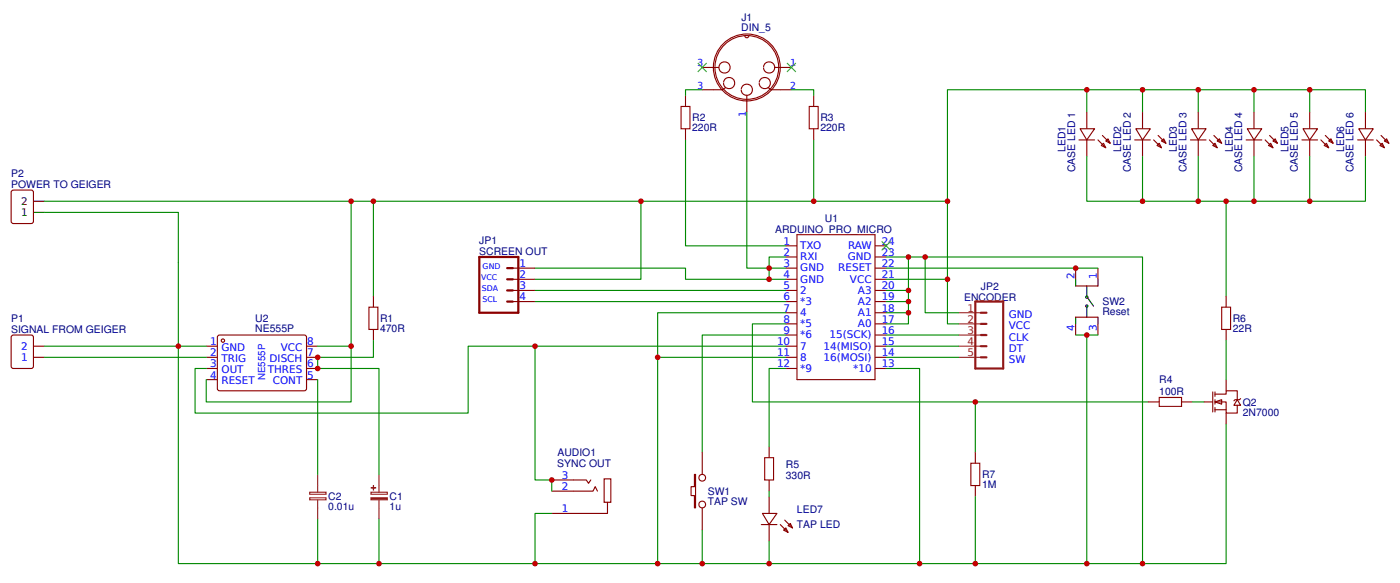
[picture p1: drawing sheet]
<svg xmlns="http://www.w3.org/2000/svg" width="332mm" height="138mm" viewBox="0 0 332 138" stroke-linecap="round" stroke-linejoin="round" font-family="sans-serif">
<g fill="none" stroke="#800" stroke-width=".26">
<path d="M186.5 58.3h2.7M189.2 55.7h18.5v34.4h-18.5zM207.7 58.3h2.6M186.5 68.9h2.7M186.5 71.6h2.7M186.5 74.2h2.7M186.5 76.9h2.7M186.5 79.5h2.7M186.5 66.3h2.7M186.5 61h2.7M186.5 63.6h2.7M207.7 68.9h2.6"/>
<path d="M207.7 71.6h2.6M207.7 74.2h2.6M207.7 76.9h2.6M207.7 79.5h2.6M207.7 66.3h2.6M207.7 61h2.6M207.7 63.6h2.6M186.5 82.2h2.7M186.5 84.8h2.7M186.5 87.4h2.7M207.7 82.2h2.6M207.7 84.8h2.6"/>
<path d="M207.7 87.4h2.6"/>
</g>
<circle cx="177.3" cy="16" r="7.9" fill="#fff" stroke="#800" stroke-width=".26"/>
<path d="M169.7 15.8a7.6 7.6 0 0 1 11.1-6.5 7.6 7.6 0 0 1 .8 12.9 7.6 7.6 0 0 1-11.8-5.1l-.1-1.1M170.7 15.9a1.32 1.32 0 0 1 2-1 1.32 1.32 0 0 1-.1 2.3 1.32 1.32 0 0 1-1.9-1.2h-4M171.7 19.6a1.32 1.32 0 0 1 2.1-1 1.32 1.32 0 0 1-.1 2.3 1.32 1.32 0 0 1-2-1.2M176.8 8.5l.1 .3 .5 .2 .3-.5M180.2 19.6a1.32 1.32 0 0 1 2.1-1 1.32 1.32 0 0 1-.1 2.3 1.32 1.32 0 0 1-2-1.2M181.2 15.9a1.32 1.32 0 0 1 2.1-1 1.32 1.32 0 0 1-.1 2.3 1.32 1.32 0 0 1-2-1.2M183.9 16h4M172.2 20.8l-.7 .5h-4.8M176 21.2a1.32 1.32 0 0 1 2-1 1.32 1.32 0 0 1-.1 2.3 1.32 1.32 0 0 1-2-1.2M177.3 22.6v4M182.3 20.8l.8 .5h4.8M51.9 79.6h20.6l.3 .4-.1 12.5-.5 .2h-20.3l-.3-.5v-12.2z" fill="none" stroke="#800" stroke-width=".26"/>
<circle cx="52.9" cy="80.8" r=".4" fill="#fff" stroke="#800" stroke-width=".26"/>
<g fill="none" stroke="#800" stroke-width=".26">
<path d="M162.7 22.6v2.7M162.7 30.6v2.6M193.1 22.6v2.7M193.1 30.6v2.6M256.1 33.2h3.7M256.4 30.6h3.4l-1.8 2.6zM258 26.6v4M258 33.2v4M260.6 33.2l1.9 1.9M261.4 34.5l.5-.5 .6 1.1zM261.7 32.1l1.8 1.9M262.5 33.5l.5-.6 .5 1.1z"/>
<path d="M269.3 33.2h3.7M269.6 30.6h3.4l-1.8 2.6zM271.2 26.6v4M271.2 33.2v4M273.8 33.2l1.9 1.9M274.6 34.5l.6-.5 .5 1.1zM274.9 32.1l1.9 1.9M275.7 33.5l.5-.6 .6 1.1zM282.6 33.2h3.7M282.8 30.6h3.5l-1.9 2.6zM284.4 26.6v4M284.4 33.2v4"/>
<path d="M287.1 33.2l1.8 1.9M287.9 34.5l.5-.5 .5 1.1zM288.1 32.1l1.9 1.9M288.9 33.5l.6-.6 .5 1.1zM295.8 33.2h3.7M296.1 30.6h3.4l-1.8 2.6zM297.7 26.6v4M297.7 33.2v4M300.3 33.2l1.9 1.9M301.1 34.5l.5-.5 .6 1.1zM301.4 32.1l1.8 1.9M302.2 33.5l.5-.6 .5 1.1z"/>
<path d="M309 33.2h3.7M309.3 30.6h3.4l-1.8 2.6zM310.9 26.6v4M310.9 33.2v4M313.5 33.2l1.9 1.9M314.3 34.5l.6-.5 .5 1.1zM314.6 32.1l1.8 1.9M315.4 33.5l.5-.6 .5 1.1zM322.3 33.2h3.7M322.5 30.6h3.5l-1.9 2.6zM324.1 26.6v4M324.1 33.2v4"/>
<path d="M326.8 33.2l1.8 1.9M327.6 34.5l.5-.5 .5 1.1zM327.8 32.1l1.9 1.9M328.6 33.5l.5-.6 .6 1.1zM2.7 45.4l.5-.3h4.2l.5 .3v7.1l-.2 .5h-4.5l-.5-.2zM2.7 79.8l.5-.3h4.2l.5 .3v7.1l-.2 .5h-4.5l-.5-.2zM87.6 72.9h2.1v5.3h-2.1zM88.6 70.2v2.7M88.6 78.2v2.6M121.7 63.6h5.3M121.7 66.3h5.3M121.7 68.9h5.3"/>
<path d="M121.7 71.6h5.3M255.3 67.9h5.3M255.3 75.3h5.3M255.3 63.6v2.7M255.3 76.9v2.6M260.6 63.6v2.7M260.6 76.9v2.6M291 70.2v2.7M291 78.2v2.6M7.9 82.2h2.7M7.9 84.8h2.7M48.9 82.2h2.7"/>
<path d="M48.9 84.8h2.7M48.9 87.4h2.7M48.9 90.1h2.7M72.8 82.2h2.6M72.8 84.8h2.6M72.8 87.4h2.6M72.8 90.1h2.6M131 116.5h9.8l.5-1 .5 1M131 113.9h8.2l.5 .8 .5-.8M143.4 113.6h1.6v5.6h-1.6zM144.2 119.2v2.6h-13.2M164.8 112.6h.3v7.9h-.3v-2.9h-.8v-2.1h.8z"/>
<path d="M166.7 107.3v5.3M182.6 106v2.6M182.6 113.9v2.6M182.6 117.9v3.9M166.7 120.5v5.3M180.7 124.5h3.7M181 121.8h3.4l-1.8 2.7zM182.6 124.5v4M185.2 124.5l1.9 1.8M186 125.8l.5-.5 .6 1zM186.3 123.4l1.8 1.9M187.1 124.8l.5-.6 .5 1.1z"/>
<circle cx="166.7" cy="113.4" r=".8"/>
<circle cx="166.7" cy="119.7" r=".8"/>
</g>
<g fill="none" stroke="#080" stroke-width=".26">
<path d="M162.7 33.2v25.1h23.8M166.7 21.3h-4v1.3M187.9 21.3h5.2v1.3M193.1 33.2v14.6M258 37.2v10.6h66.1v-10.6M271.2 37.2v10.6M284.4 37.2v10.6M297.7 26.6v-5.3h-72.8v26.5M297.7 37.2v10.6M310.9 37.2v10.6M10.6 50.4h31.7v83.3h228.9v-72.7h-60.9M10.6 47.8h72.7"/>
<path d="M152.1 47.8v18.5h-25.1M127 68.9h59.5M127 71.6h59.5M186.5 79.5h-19.8v27.8M186.5 76.9h-7.9v18.5h93.9M186.5 63.6h-3.9v2.7h3.9M186.5 61h-3.9v2.6M186.5 74.2h-30.4v59.5M210.3 66.3h14.6v-18.5h-141.6v34.4M210.3 74.2h5.3v2.7h-5.3M210.3 71.6h5.3v2.6M210.3 68.9h5.3v2.7"/>
<path d="M210.3 79.5h17.2M215.6 61v7.9M219.6 61v13.2h7.9M224.9 66.3v10.6h2.6M10.6 84.8h38.3M10.6 82.2h31.7M75.4 82.2h7.9v13.2h-34.4v-5.3M88.6 80.8v4h-13.2v2.6h14.6v25.2M127 82.2v31.7h4v2.6M210.3 87.4h8v46.3M210.3 84.8h17.2M210.3 82.2h17.2"/>
<path d="M291 100.7v33h-19.8M131 121.8h-4v11.9"/>
</g>
<path d="M113.8 61h9.2v13.2h-9.2zM120.4 68.9h1.3M120.4 66.3h1.3M120.4 63.6h1.3M120.4 71.6h1.3" fill="none" stroke="#800" stroke-width=".53"/>
<g fill="none" stroke="#000" stroke-width=".26">
<path d="M7.9 50.4h2.7M7.9 47.8h2.7M255.3 66.3v1.6M255.3 75.3v1.6M258 67.9v2.3M258 72.9v2.4M258.2 70.8l1.4 1.8M260.6 66.3v1.6M260.6 75.3v1.6"/>
<circle cx="258" cy="70.5" r=".26"/>
<circle cx="258" cy="72.6" r=".26"/>
</g>
<path d="M227.5 74.2h5.3M227.5 76.9h5.3M227.5 79.5h5.3M227.5 82.2h5.3M227.5 84.8h5.3M73.5 118.1h3.9v.5h-3.9zM73.5 116.8h3.9v.5h-3.9zM75.4 112.6v4.2M75.4 118.7v4.5M88.1 116.8h3.8v.5h-3.8zM90 112.6v4.2M90 118.7v4.5" fill="none" stroke="#8d2323" stroke-width=".26"/>
<g fill="#8d2323" stroke="#8d2323" stroke-width=".26">
<path d="M88.1 118.1h3.8v.5h-3.8z"/>
<path d="M88.1 115.8h1.1z"/>
<path d="M88.6 115.2l.1 1.1z"/>
</g>
<path d="M161.7 25.3h2.1v5.3h-2.1zM192.1 25.3h2.1v5.3h-2.1zM290 72.9h2.1v5.3h-2.1zM181.5 108.6h2.1v5.3h-2.1z" fill="none" stroke="#a00000" stroke-width=".26"/>
<path d="M231.5 71.6h6.6v15.8h-6.6zM232.8 79.5h1.4M232.8 76.9h1.4M232.8 74.2h1.4M232.8 84.8h1.4M232.8 82.2h1.4" fill="none" stroke="#8d2323" stroke-width=".53"/>
<g fill="#000" stroke="#3c3" stroke-width=".26">
<path d="M165.6 14.9l2.1 2.2zM167.7 14.9l-2.1 2.2z"/>
<path d="M186.8 14.9l2.1 2.2zM186.8 17.1l2.1-2.2z"/>
<path d="M209.3 57.3l2.1 2.1zM209.3 59.4l2.1-2.1z"/>
</g>
<path d="M288.4 95.4l1.6-.5v1z" fill="#fefefe" stroke="#800" stroke-width=".26"/>
<g fill="none" stroke="#800" stroke-width=".26">
<path d="M272.5 95.4h2.7M280.5 95.4h2.6M285.8 95.4h2.1M287.9 93v4.8M288.4 93.5h2.6v-.8h2.7v2.2M288.4 95.4h2.6v2.6h2.7v-1.8M288.4 97.2h2.6M288.4 93v1.1M288.4 94.9v1M288.4 96.7v1.1M291 90.1v2.6M291 98v2.7"/>
<path d="M293.7 94.9l.8 1.3h-1.6zM294.5 94.6l-.3 .3h-1l-.3 .2M231.5 107.3v2.6M231.5 115.2v2.7"/>
</g>
<path d="M275.2 94.3h5.3v2.1h-5.3zM230.5 109.9h2.1v5.3h-2.1z" fill="none" stroke="#a00000" stroke-width=".26"/>
<g fill="none" stroke="#080" stroke-width=".26">
<path d="M177.3 26.6v37h5.3M258 21.3v5.3M271.2 21.3v5.3M284.4 21.3v5.3M297.7 21.3h13.2v5.3M310.9 21.3h13.2v5.3M88.6 47.8v22.4M291 47.8v22.4M127 63.6h35.7v2.7h19.9M210.3 63.6h50.3M255.3 79.5h5.3M258 79.5v54.2"/>
<path d="M42.3 82.2h6.6M75.4 90.1v22.5M156.1 84.8h30.4M186.5 87.4h-3.9v18.6M186.5 82.2h-75.4v15.8h-64.8v-10.6h2.6M231.5 95.4v11.9M283.1 95.4h2.7M291 80.8v9.3M182.6 116.5v1.4M231.5 117.9v15.8M75.4 123.2v10.5M90 123.2v10.5"/>
<path d="M166.7 125.8v7.9M182.6 128.5v5.2"/>
</g>
<g fill="#c00">
<circle cx="75.4" cy="133.7" r=".66"/>
<circle cx="88.6" cy="47.8" r=".66"/>
<circle cx="42.3" cy="82.2" r=".66"/>
<circle cx="219.6" cy="61" r=".66"/>
<circle cx="127" cy="133.7" r=".66"/>
<circle cx="271.2" cy="133.7" r=".66"/>
<circle cx="156.1" cy="133.7" r=".66"/>
<circle cx="215.6" cy="61" r=".66"/>
<circle cx="218.3" cy="133.7" r=".66"/>
<circle cx="231.5" cy="133.7" r=".66"/>
<circle cx="166.7" cy="133.7" r=".66"/>
<circle cx="182.6" cy="133.7" r=".66"/>
<circle cx="258" cy="133.7" r=".66"/>
<circle cx="83.3" cy="47.8" r=".66"/>
<circle cx="152.1" cy="47.8" r=".66"/>
<circle cx="193.1" cy="47.8" r=".66"/>
<circle cx="258" cy="79.5" r=".66"/>
<circle cx="291" cy="47.8" r=".66"/>
<circle cx="297.7" cy="21.3" r=".66"/>
<circle cx="271.2" cy="21.3" r=".66"/>
<circle cx="231.5" cy="95.4" r=".66"/>
<circle cx="215.6" cy="71.6" r=".66"/>
<circle cx="297.7" cy="47.8" r=".66"/>
<circle cx="271.2" cy="47.8" r=".66"/>
<circle cx="131" cy="113.9" r=".66"/>
<circle cx="284.4" cy="47.8" r=".66"/>
<circle cx="310.9" cy="47.8" r=".66"/>
<circle cx="215.6" cy="74.2" r=".66"/>
<circle cx="215.6" cy="68.9" r=".66"/>
<circle cx="182.6" cy="63.6" r=".66"/>
<circle cx="182.6" cy="66.3" r=".66"/>
<circle cx="156.1" cy="84.8" r=".66"/>
<circle cx="224.9" cy="47.8" r=".66"/>
<circle cx="224.9" cy="66.3" r=".66"/>
<circle cx="258" cy="21.3" r=".66"/>
<circle cx="284.4" cy="21.3" r=".66"/>
<circle cx="310.9" cy="21.3" r=".66"/>
<circle cx="255.3" cy="63.6" r=".66"/>
<circle cx="75.4" cy="87.4" r=".66"/>
<circle cx="75.4" cy="84.8" r=".66"/>
<circle cx="83.3" cy="82.2" r=".66"/>
<circle cx="127" cy="82.2" r=".66"/>
<circle cx="90" cy="133.7" r=".66"/>
</g>
<g font-size="2.5" fill="#000080">
<text x="176" y="5">J1</text>
<text x="176" y="7.3">DIN_5</text>
<text x="164.3" y="28.8">R2</text>
<text x="194.7" y="28.8">R3</text>
<text x="164.3" y="31.2">220R</text>
<text x="194.7" y="31.2">220R</text>
<text x="252.9" y="36.1" transform="rotate(-90 252.9 36.1)">LED1</text>
<text x="255.2" y="40.9" transform="rotate(-90 255.2 40.9)">CASE LED 1</text>
<text x="266.1" y="36.1" transform="rotate(-90 266.1 36.1)">LED2</text>
<text x="268.4" y="40.9" transform="rotate(-90 268.4 40.9)">CASE LED 2</text>
<text x="279.4" y="36.1" transform="rotate(-90 279.4 36.1)">LED3</text>
<text x="281.6" y="40.9" transform="rotate(-90 281.6 40.9)">CASE LED 3</text>
<text x="292.6" y="36.1" transform="rotate(-90 292.6 36.1)">LED4</text>
<text x="294.9" y="40.9" transform="rotate(-90 294.9 40.9)">CASE LED 4</text>
<text x="305.8" y="36.1" transform="rotate(-90 305.8 36.1)">LED5</text>
<text x="308.1" y="40.9" transform="rotate(-90 308.1 40.9)">CASE LED 5</text>
<text x="319.1" y="36.1" transform="rotate(-90 319.1 36.1)">LED6</text>
<text x="321.3" y="40.9" transform="rotate(-90 321.3 40.9)">CASE LED 6</text>
<text x="2.6" y="44.7">POWER TO GEIGER</text>
<text x="2.6" y="42">P2</text>
<text x="195.8" y="52.6">U1</text>
<text x="113.8" y="58">JP1</text>
<text x="184" y="55.3">ARDUINO_PRO_MICRO</text>
<text x="113.8" y="60.6">SCREEN OUT</text>
<text x="228.9" y="71.4">ENCODER</text>
<text x="232.8" y="68.8">JP2</text>
<text x="2.6" y="76.4">P1</text>
<text x="60.6" y="76.4">U2</text>
<text x="90.2" y="76.4">R1</text>
<text x="261.7" y="74.8">Reset</text>
<text x="261.7" y="72.4">SW2</text>
<text x="292.6" y="76.4">R6</text>
<text x="2.6" y="79.1">SIGNAL FROM GEIGER</text>
<text x="60.6" y="78.7">NE555P</text>
<text x="90.2" y="78.8">470R</text>
<text x="292.6" y="78.8">22R</text>
<text x="275.2" y="93.6">100R</text>
<text x="275.2" y="91">R4</text>
<text x="295" y="98.6">2N7000</text>
<text x="295" y="96.2">Q2</text>
<text x="132.3" y="110.8">SYNC OUT</text>
<text x="132.3" y="108.2">AUDIO1</text>
<text x="186.5" y="113.7">330R</text>
<text x="186.5" y="111.1">R5</text>
<text x="233.1" y="113.4">R7</text>
<text x="77.9" y="118.7">C2</text>
<text x="92.5" y="118.7">C1</text>
<text x="168" y="119.8">TAP SW</text>
<text x="168" y="117.4">SW1</text>
<text x="233.1" y="115.8">1M</text>
<text x="77.9" y="121.1">0.01u</text>
<text x="92.5" y="121.1">1u</text>
<text x="189.2" y="125.4">TAP LED</text>
<text x="189.2" y="121.7">LED7</text>
</g>
<g font-size="2.5">
<text x="5" y="51.2">1</text>
<text x="5" y="48.6">2</text>
</g>
<g font-size="2.5" fill="#00f">
<text x="186" y="58.1">1</text>
<text x="190" y="59.1">TXO</text>
<text x="201.3" y="59.1">RAW</text>
<text x="209.3" y="58.1">24</text>
<text x="123.3" y="63.4">1</text>
<text x="186" y="63.4">3</text>
<text x="186" y="60.7">2</text>
<text x="190" y="64.4">GND</text>
<text x="190" y="61.8">RXI</text>
<text x="199" y="64.4">RESET</text>
<text x="201.2" y="61.8">GND</text>
<text x="209.3" y="60.7">23</text>
<text x="209.3" y="63.4">22</text>
<text x="123.3" y="66">2</text>
<text x="123.3" y="68.7">3</text>
<text x="123.3" y="71.3">4</text>
<text x="186" y="68.7">5</text>
<text x="186" y="71.3">6</text>
<text x="186" y="66">4</text>
<text x="190" y="69.7">2</text>
<text x="190" y="67.1">GND</text>
<text x="201.8" y="67.1">VCC</text>
<text x="203.6" y="69.7">A3</text>
<text x="209.3" y="71.3">19</text>
<text x="209.3" y="68.7">20</text>
<text x="209.3" y="66">21</text>
<text x="255.1" y="66.3" transform="rotate(-90 255.1 66.3)">2</text>
<text x="260.3" y="66.3" transform="rotate(-90 260.3 66.3)">1</text>
<text x="186" y="74">7</text>
<text x="186" y="76.6">8</text>
<text x="190" y="72.4">*3</text>
<text x="190" y="75">4</text>
<text x="190" y="77.7">*5</text>
<text x="203.6" y="77.7">A0</text>
<text x="203.6" y="75">A1</text>
<text x="203.6" y="72.4">A2</text>
<text x="209.3" y="76.6">17</text>
<text x="209.3" y="74">18</text>
<text x="239.4" y="75.4">GND</text>
<text x="5" y="82.9">2</text>
<text x="49.9" y="81.9">1</text>
<text x="52.6" y="83.2">GND</text>
<text x="66.6" y="83.2">VCC</text>
<text x="72.9" y="81.9">8</text>
<text x="184.4" y="81.9">10</text>
<text x="186" y="79.2">9</text>
<text x="190" y="80.3">*6</text>
<text x="190" y="82.9">7</text>
<text x="195.5" y="82.9">14(MISO)</text>
<text x="196.9" y="80.3">15(SCK)</text>
<text x="209.3" y="81.9">15</text>
<text x="209.3" y="79.2">16</text>
<text x="239.4" y="78.2">VCC</text>
<text x="239.4" y="80.8">CLK</text>
<text x="239.4" y="83.5">DT</text>
<text x="255.1" y="78.4" transform="rotate(-90 255.1 78.4)">4</text>
<text x="260.3" y="78.4" transform="rotate(-90 260.3 78.4)">3</text>
<text x="5" y="85.6">1</text>
<text x="49.9" y="84.5">2</text>
<text x="49.9" y="87.2">3</text>
<text x="49.9" y="89.8">4</text>
<text x="52.6" y="85.9">TRIG</text>
<text x="52.6" y="88.5">OUT</text>
<text x="63.6" y="88.5">THRES</text>
<text x="64" y="85.9">DISCH</text>
<text x="72.9" y="89.8">5</text>
<text x="72.9" y="87.2">6</text>
<text x="72.9" y="84.5">7</text>
<text x="184.4" y="84.5">11</text>
<text x="184.4" y="87.2">12</text>
<text x="190" y="85.6">8</text>
<text x="190" y="88.2">*9</text>
<text x="195.5" y="85.6">16(MOSI)</text>
<text x="202.5" y="88.2">*10</text>
<text x="209.3" y="87.2">13</text>
<text x="209.3" y="84.5">14</text>
<text x="239.4" y="86.1">SW</text>
<text x="52.6" y="91.1">RESET</text>
<text x="64.8" y="91.1">CONT</text>
<text x="133.4" y="113.6">3</text>
<text x="133.4" y="116.3">2</text>
<text x="133.4" y="121.6">1</text>
</g>
<g font-size="2.5" fill="#8d2323">
<text x="229.7" y="74">1</text>
<text x="229.7" y="76.6">2</text>
<text x="229.7" y="79.2">3</text>
<text x="229.7" y="81.9">4</text>
<text x="229.7" y="84.5">5</text>
</g>
<g font-size="2.3" fill="#00f">
<text x="165.6" y="15.7">3</text>
<text x="187.6" y="15.7">1</text>
<text x="165.6" y="21">3</text>
<text x="187.6" y="21">2</text>
<text x="177" y="27.7" transform="rotate(-90 177 27.7)">1</text>
<text x="62.9" y="90.2" transform="rotate(-90 62.9 90.2)">NE555P</text>
</g>
<g font-size="1.9" fill="#00f">
<text x="114.6" y="63.8">GND</text>
<text x="114.2" y="66.5">VCC</text>
<text x="114.4" y="69.1">SDA</text>
<text x="114.5" y="71.7">SCL</text>
</g>
</svg>
